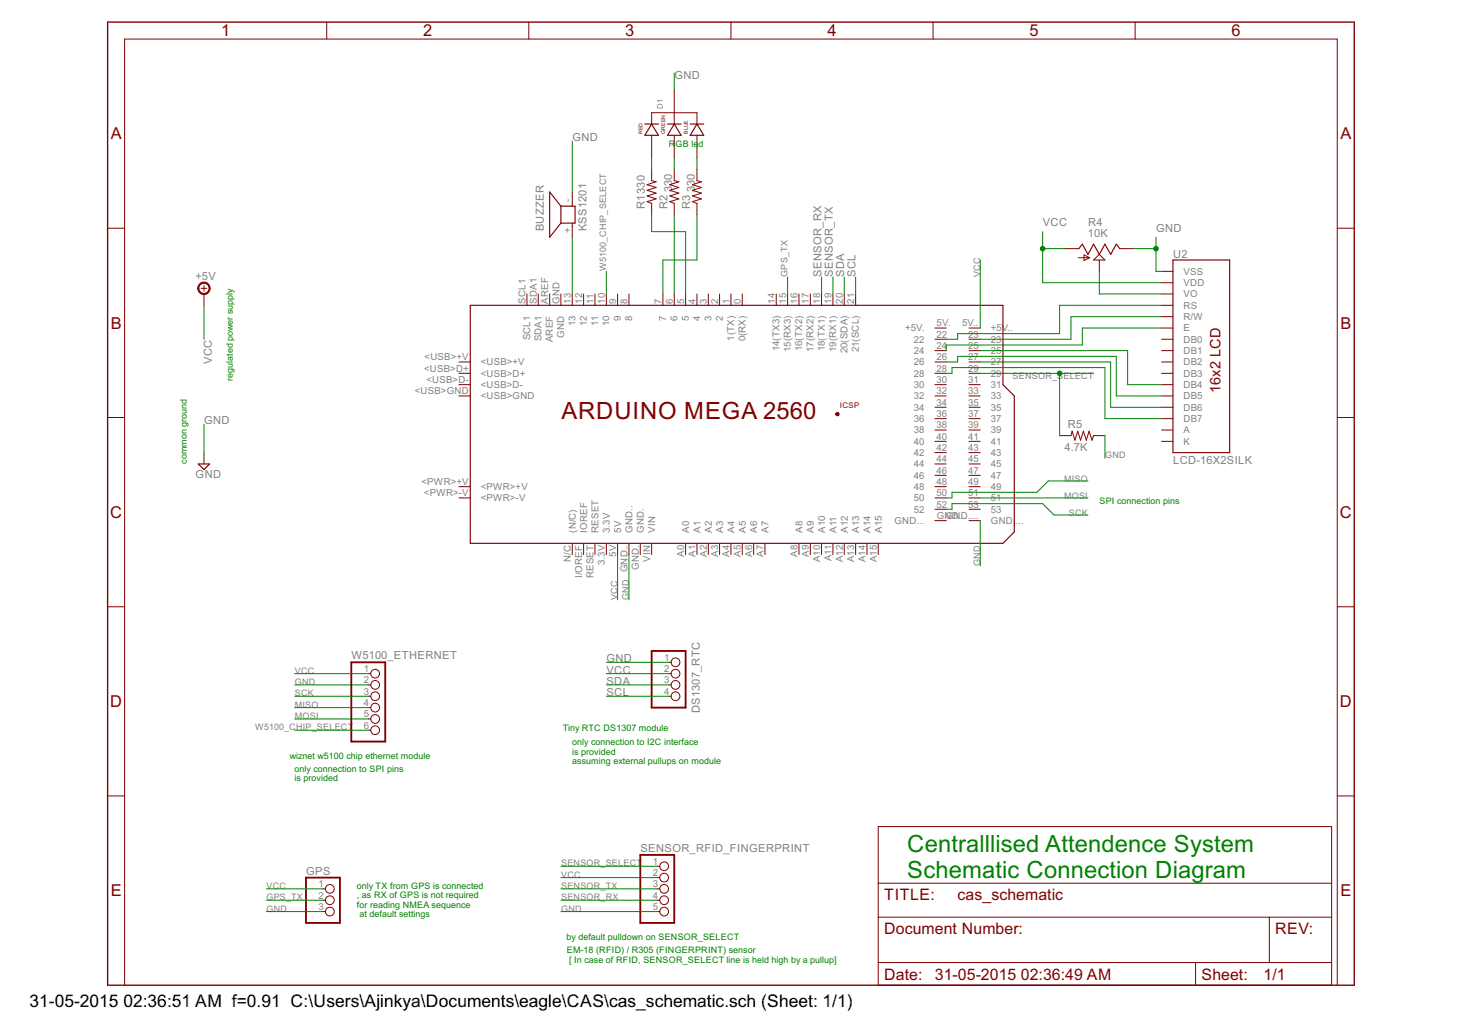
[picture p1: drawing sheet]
<svg xmlns="http://www.w3.org/2000/svg" width="297mm" height="210mm" viewBox="0 0 297 210" stroke-linecap="round" stroke-linejoin="round" font-family="sans-serif">
<g fill="none" stroke="#800000" stroke-width=".23">
<path d="M131 25.2h2.8M132.4 25.2l1.4 2.3h-2.8zM135.6 25.2h2.8M137 25.2l1.4 2.3h-2.8zM140.2 25.2h2.8M141.6 25.2l1.4 2.3h-2.8zM114 41.9h2.8v3.4h-2.8M114 41.9v3.4M114 41.9l-2.3-2.9v9.2l2.3-2.9M219.2 50.5l.7-.9 1.1 2.1 1.2-2.1 1.2 2.1 1.1-2.1 1.2 2.1 1.1-2.1 .7 .9M238.3 52.8h11.5v39.2h-11.5zM95.5 62h108.3v16.2l2.3 2.3v27.6l-2.3 2.3h-108.3z"/>
<path d="M40.3 94.3h2.3l-1.2 1.1z"/>
</g>
<g fill="none" stroke="#800000" stroke-width=".2">
<path d="M66.4 4.5v3.4M107.4 4.5v3.4M137 18.3v6.9M148.5 4.5v3.4M189.6 4.5v3.4M230.6 4.5v3.4M116.3 39v2.9M132.4 25.2v-2.3h9.2v2.3M132.4 27.5v4.6M132.4 34.4v2.3l.9 .2-1.8 .6 1.8 .6-1.8 .6 1.8 .5-1.8 .6 1.8 .6-1.8 .6 .9 .3v2.3M137 27.5v4.6M137 34.4v2.3l.9 .2-1.8 .6 1.8 .6-1.8 .6 1.8 .5-1.8 .6 1.8 .6-1.8 .6 .9 .3v2.3"/>
<path d="M141.6 27.5v4.6M141.6 34.4v2.3l.9 .2-1.8 .6 1.8 .6-1.8 .6 1.8 .5-1.8 .6 1.8 .6-1.8 .6 .9 .3v2.3M21.9 46.4h3.4M40.9 58.6h1.1M41.4 58v1.2M41.4 59.7v2.3M107.1 59.7v2.3M109.4 59.7v2.3M111.7 59.7v2.3M114 59.7v2.3M116.3 45.3v2.9M116.3 59.7v2.3"/>
<path d="M118.6 59.7v2.3M120.9 59.7v2.3M123.2 59.7v2.3M125.5 59.7v2.3M127.8 59.7v2.3M134.7 59.7v2.3M137 59.7v2.3M139.3 59.7v2.3M141.6 59.7v2.3M143.9 59.7v2.3M146.2 59.7v2.3M148.5 59.7v2.3"/>
<path d="M150.8 59.7v2.3M157.7 59.7v2.3M160 59.7v2.3M162.3 59.7v2.3M164.6 59.7v2.3M166.9 59.7v2.3M169.2 59.7v2.3M171.5 59.7v2.3M173.8 59.7v2.3M216.4 50.5h2.8M219.1 52.4h2.3M220.2 51.8l1.2 .6-1.2 .5z"/>
<path d="M222.2 52.8l1.2-1.1 1.1 1.1zM223.4 52.8v2.3M227.5 50.5h2.8M236 57.4h2.3M236 59.7h2.3M236 55.1h2.3M271.7 46.4h3.4M93.2 73.6h2.3M93.2 75.9h2.3M93.2 78.2h2.3M189.9 68.9h2.4M189.9 71.2h2.4"/>
<path d="M189.9 73.6h2.4M189.9 75.9h2.4M189.9 78.2h2.4M189.9 66.7h2.4M196.9 68.9h2.3M196.9 71.2h2.3M196.9 73.6h2.3M196.9 75.9h2.3M196.9 78.2h2.3M196.9 66.7h2.3M236 68.9h2.3M236 71.2h2.3"/>
<path d="M236 73.6h2.3M236 75.9h2.3M236 78.2h2.3M236 66.7h2.3M236 64.3h2.3M236 62h2.3M21.9 84.8h3.4M41.4 92v2.3M93.2 80.5h2.3M93.2 98.9h2.3M189.9 87.4h2.4M189.9 80.5h2.4"/>
<path d="M189.9 82.8h2.4M189.9 85.1h2.4M189.9 89.7h2.4M189.9 98.9h2.4M189.9 92h2.4M189.9 94.3h2.4M189.9 96.6h2.4M196.9 87.4h2.3M196.9 80.5h2.3M196.9 82.8h2.3M196.9 85.1h2.3M196.9 89.7h2.3"/>
<path d="M196.9 98.9h2.3M196.9 92h2.3M196.9 94.3h2.3M196.9 96.6h2.3M215.3 88.5h2.3l.2-.9 .6 1.9 .6-1.9 .5 1.9 .6-1.9 .6 1.9 .6-1.9 .5 1.9 .4-1h2.3M236 87.4h2.3M236 80.5h2.3M236 82.8h2.3M236 85.1h2.3M236 89.7h2.3M271.7 84.8h3.4M93.2 101.2h2.3"/>
<path d="M116.3 110.4v2.3M118.6 110.4v2.3M120.9 110.4v2.3M123.2 110.4v2.3M125.5 110.4v2.3M127.8 110.4v2.3M130.1 110.4v2.3M132.4 110.4v2.3M139.3 110.4v2.3M141.6 110.4v2.3M143.9 110.4v2.3M146.2 110.4v2.3"/>
<path d="M148.5 110.4v2.3M150.8 110.4v2.3M153.1 110.4v2.3M155.4 110.4v2.3M162.3 110.4v2.3M164.6 110.4v2.3M166.9 110.4v2.3M169.2 110.4v2.3M171.5 110.4v2.3M173.8 110.4v2.3M176.1 110.4v2.3M178.4 110.4v2.3"/>
<path d="M189.9 101.2h2.4M189.9 103.5h2.4M189.9 105.8h2.4M196.9 101.2h2.3M196.9 103.5h2.3M196.9 105.8h2.3M21.9 123.3h3.4M74.8 136.9h.5M74.8 139.2h.5M135.8 134.6h.6M135.8 136.9h.6M135.8 139.2h.6"/>
<path d="M271.7 123.3h3.4M74.8 141.5h.5M74.8 143.8h.5M74.8 146.1h.5M74.8 148.4h.5M135.8 141.5h.6M21.9 161.7h3.4M133.5 176h.5M133.5 178.3h.5M178.4 168h92.2v32.2h-92.2zM178.4 179.5h92.2M271.7 161.7h3.4"/>
<path d="M65.6 180.6h.5M65.6 182.9h.5M65.6 185.2h.5M133.5 180.6h.5M133.5 182.9h.5M133.5 185.2h.5M178.4 186.4h92.2M178.4 195.6h92.2M242.9 195.6v4.6M257.9 186.4v9.2M25.3 200.2v-192.3h246.4v192.3"/>
<circle cx="76.2" cy="139.2" r=".89"/>
<circle cx="76.2" cy="136.9" r=".89"/>
<circle cx="137.2" cy="139.2" r=".89"/>
<circle cx="137.2" cy="136.9" r=".89"/>
<circle cx="137.2" cy="134.6" r=".89"/>
<circle cx="76.2" cy="143.8" r=".89"/>
<circle cx="76.2" cy="141.5" r=".89"/>
<circle cx="76.2" cy="146.1" r=".89"/>
<circle cx="76.2" cy="148.4" r=".89"/>
<circle cx="137.2" cy="141.5" r=".89"/>
<circle cx="134.9" cy="176" r=".89"/>
<circle cx="134.9" cy="178.3" r=".89"/>
<circle cx="67" cy="185.2" r=".89"/>
<circle cx="67" cy="180.6" r=".89"/>
<circle cx="67" cy="182.9" r=".89"/>
<circle cx="134.9" cy="182.9" r=".89"/>
<circle cx="134.9" cy="180.6" r=".89"/>
<circle cx="134.9" cy="185.2" r=".89"/>
</g>
<path d="M71.4 134.6h6.9v16.1h-6.9zM132.4 132.3h6.9v11.5h-6.9zM62.2 178.3h6.9v9.2h-6.9zM130.1 173.7h6.9v13.8h-6.9z" fill="none" stroke="#800000" stroke-width=".38"/>
<g fill="#800000" stroke="#800000" stroke-width=".2">
<path d="M169.9 84a.34 .34 0 0 1 .5-.1 .34 .34 0 0 1 0 .5 .34 .34 0 0 1-.5-.1l-.1-.2h.5l-.1 .2-.4-.2z" fill-rule="evenodd"/>
<path d="M40.5 57.7a1.26 1.26 0 0 1 2 .2 1.26 1.26 0 0 1-.7 1.9 1.26 1.26 0 0 1-1.6-1.2h.2a1.04 1.04 0 0 1 1.5-.9 1.04 1.04 0 0 1 .2 1.8 1.04 1.04 0 0 1-1.7-.6v-.3h-.2z" fill-rule="evenodd"/>
</g>
<path d="M21.9 4.5h253.2v195.7h-253.2z" fill="none" stroke="#800000" stroke-width=".28"/>
<g fill="none" stroke="#008000" stroke-width=".2">
<path d="M137 14.8v3.5M116.3 28.7v10.3M132.4 32.1v2.3M137 32.1v2.3M141.6 32.1v2.3M116.3 48.2v11.5M123.2 55.1v4.6M132.4 43.6v3.5h6.9v12.6M137 43.6v16.1M141.6 43.6v9.2h-6.9v6.9M160 56.3v3.4M166.9 56.3v3.4"/>
<path d="M169.2 56.3v3.4M171.5 56.3v3.4M173.8 56.3v3.4M199.2 52.8v13.9M211.8 47.1v10.3h24.2M211.8 50.5h4.6M223.4 55.1v4.6h12.6M230.3 50.5h4.6M234.9 48.2v6.9h1.1M41.4 62v6.9M192.3 73.6h2.3v-1.2h32.2v8.1h9.2M192.3 75.9h1.1v-1.2h31.1v10.4h11.5"/>
<path d="M199.2 71.2h29.9v7h6.9M199.2 73.6h26.5v9.2h10.3M199.2 75.9h23M215.3 75.9v12.6M236 62h-20.7v5.8h-20.7v1.1h-2.3M236 64.3h-18.4v4.6h-18.4M236 66.7h-16.1v3.4h-27.6v1.1M41.4 86.2v5.8M221 97.7h-8l-2.3 2.3h-17.3v1.2h-1.1M224.5 88.5v4.6M125.5 112.7v9.2M127.8 112.7v9.2"/>
<path d="M192.3 103.5h1.1v-1.2h18.4l2.3 2.3h6.9M199.2 105.8v9.2M199.2 101.2h21.8M59.9 136.9h14.9M59.9 139.2h14.9M123.2 136.9h12.6M123.2 134.6h12.6M123.2 139.2h12.6M59.9 141.5h14.9M59.9 143.8h14.9M59.9 146.1h14.9M59.9 148.4h14.9"/>
<path d="M123.2 141.5h12.6M114 178.3h19.5M114 176h19.5M54.1 180.6h11.5M54.1 185.2h11.5M54.1 182.9h11.5M114 180.6h19.5M114 185.2h19.5M114 182.9h19.5"/>
</g>
<g fill="#008000" stroke="#008000" stroke-width=".2">
<circle cx="211.8" cy="50.5" r=".47"/>
<circle cx="234.9" cy="50.5" r=".47"/>
<circle cx="215.3" cy="75.9" r=".47"/>
</g>
<text font-size="5.4" fill="#800000" x="114.1" y="85.1">ARDUINO MEGA 2560</text>
<g font-size="5.4" fill="#008000">
<text x="184.3" y="173.1">Centralllised Attendence System</text>
<text x="184.3" y="178.3">Schematic Connection Diagram</text>
</g>
<g font-size="4">
<text x="6" y="204.7">31-05-2015</text>
<text x="25.1" y="204.7">02:36:51 AM f=0.91 C:\Users\Ajinkya\Documents\eagle\CAS\cas_schematic.sch (Sheet: 1/1)</text>
</g>
<g font-size="3.7" fill="#800000">
<text x="44.9" y="7.4">1</text>
<text x="86" y="7.4">2</text>
<text x="127" y="7.4">3</text>
<text x="168.1" y="7.4">4</text>
<text x="209.2" y="7.4">5</text>
<text x="250.2" y="7.4">6</text>
<text x="22.5" y="28.3">A</text>
<text x="272.3" y="28.3">A</text>
<text x="22.5" y="66.8">B</text>
<text x="272.3" y="66.8">B</text>
<text x="22.4" y="105.2">C</text>
<text x="272.2" y="105.2">C</text>
<text x="22.4" y="143.7">D</text>
<text x="272.2" y="143.7">D</text>
<text x="22.5" y="182.2">E</text>
<text x="272.3" y="182.2">E</text>
</g>
<g font-size="3.6" fill="#800000">
<text x="179.7" y="182.9">TITLE:</text>
<text x="194.6" y="182.9">cas_schematic</text>
<text x="179.7" y="189.8">Document Number:</text>
<text x="259.1" y="189.8">REV:</text>
<text x="179.7" y="199">Date:</text>
<text x="190" y="199">31-05-2015</text>
<text x="207.4" y="199">02:36:49 AM</text>
<text x="244.1" y="199">Sheet:</text>
<text x="256.7" y="199">1/1</text>
</g>
<text font-size="3.3" fill="#800000" x="248" y="79.8" transform="rotate(-90 248 79.8)">16x2 LCD</text>
<g font-size="2.5" fill="#808080">
<text x="137" y="16">GND</text>
<text x="116.3" y="28.7">GND</text>
<text x="136.5" y="39" transform="rotate(-90 136.5 39)">330</text>
<text x="141.1" y="39" transform="rotate(-90 141.1 39)">330</text>
<text x="110.5" y="47" transform="rotate(-90 110.5 47)">BUZZER</text>
<text x="119.2" y="47" transform="rotate(-90 119.2 47)">KSS1201</text>
<text x="131" y="42.4" transform="rotate(-90 131 42.4)">R1330</text>
<text x="135.6" y="42.4" transform="rotate(-90 135.6 42.4)">R2</text>
<text x="140.2" y="42.4" transform="rotate(-90 140.2 42.4)">R3</text>
<text x="211.9" y="45.9">VCC</text>
<text x="221.1" y="45.9">R4</text>
<text x="234.9" y="47.1">GND</text>
<text x="221" y="48.2">10K</text>
<text x="238.4" y="52.4">U2</text>
<text x="39.7" y="56.9">+5V</text>
<text x="166.9" y="56.2" transform="rotate(-90 166.9 56.2)">SENSOR_RX</text>
<text x="169.2" y="56.2" transform="rotate(-90 169.2 56.2)">SENSOR_TX</text>
<text x="171.5" y="56.2" transform="rotate(-90 171.5 56.2)">SDA</text>
<text x="173.8" y="56.2" transform="rotate(-90 173.8 56.2)">SCL</text>
<text x="43" y="73.9" transform="rotate(-90 43 73.9)">VCC</text>
<text x="41.5" y="86.2">GND</text>
<text x="216.9" y="86.9">R5</text>
<text x="216.3" y="91.7">4.7K</text>
<text x="238.4" y="94.3">LCD-16X2SILK</text>
<text x="39.8" y="97.2">GND</text>
<text x="71.4" y="134">W5100_ETHERNET</text>
<text x="123.2" y="136.9">VCC</text>
<text x="123.2" y="134.6">GND</text>
<text x="123.2" y="139.2">SDA</text>
<text x="123.2" y="141.5">SCL</text>
<text x="142.2" y="144.9" transform="rotate(-90 142.2 144.9)">DS1307_RTC</text>
<text x="130.1" y="173.1">SENSOR_RFID_FINGERPRINT</text>
<text x="62.2" y="177.7">GPS</text>
</g>
<g font-size="2.2" fill="#808080">
<text x="116" y="41" transform="rotate(-90 116 41)">-</text>
<text x="116" y="47.4" transform="rotate(-90 116 47.4)">+</text>
<text x="240.5" y="58.1">VDD</text>
<text x="240.5" y="55.8">VSS</text>
<text x="106.7" y="61.7" transform="rotate(-90 106.7 61.7)">SCL1</text>
<text x="109" y="61.7" transform="rotate(-90 109 61.7)">SDA1</text>
<text x="111.3" y="61.7" transform="rotate(-90 111.3 61.7)">AREF</text>
<text x="113.6" y="61.7" transform="rotate(-90 113.6 61.7)">GND</text>
<text x="116" y="61.7" transform="rotate(-90 116 61.7)">13</text>
<text x="118.3" y="61.7" transform="rotate(-90 118.3 61.7)">12</text>
<text x="120.6" y="61.7" transform="rotate(-90 120.6 61.7)">11</text>
<text x="122.9" y="61.7" transform="rotate(-90 122.9 61.7)">10</text>
<text x="125.2" y="61.7" transform="rotate(-90 125.2 61.7)">9</text>
<text x="126.2" y="65.2" transform="rotate(-90 126.2 65.2)">9</text>
<text x="127.5" y="61.7" transform="rotate(-90 127.5 61.7)">8</text>
<text x="128.5" y="65.2" transform="rotate(-90 128.5 65.2)">8</text>
<text x="134.4" y="61.7" transform="rotate(-90 134.4 61.7)">7</text>
<text x="135.4" y="65.2" transform="rotate(-90 135.4 65.2)">7</text>
<text x="136.7" y="61.7" transform="rotate(-90 136.7 61.7)">6</text>
<text x="137.7" y="65.2" transform="rotate(-90 137.7 65.2)">6</text>
<text x="139" y="61.7" transform="rotate(-90 139 61.7)">5</text>
<text x="140" y="65.2" transform="rotate(-90 140 65.2)">5</text>
<text x="141.3" y="61.7" transform="rotate(-90 141.3 61.7)">4</text>
<text x="142.3" y="65.2" transform="rotate(-90 142.3 65.2)">4</text>
<text x="143.6" y="61.7" transform="rotate(-90 143.6 61.7)">3</text>
<text x="144.6" y="65.2" transform="rotate(-90 144.6 65.2)">3</text>
<text x="145.9" y="61.7" transform="rotate(-90 145.9 61.7)">2</text>
<text x="146.9" y="65.2" transform="rotate(-90 146.9 65.2)">2</text>
<text x="148.2" y="61.7" transform="rotate(-90 148.2 61.7)">1</text>
<text x="150.5" y="61.7" transform="rotate(-90 150.5 61.7)">0</text>
<text x="157.4" y="61.7" transform="rotate(-90 157.4 61.7)">14</text>
<text x="159.7" y="61.7" transform="rotate(-90 159.7 61.7)">15</text>
<text x="162" y="61.7" transform="rotate(-90 162 61.7)">16</text>
<text x="164.3" y="61.7" transform="rotate(-90 164.3 61.7)">17</text>
<text x="166.6" y="61.7" transform="rotate(-90 166.6 61.7)">18</text>
<text x="168.9" y="61.7" transform="rotate(-90 168.9 61.7)">19</text>
<text x="171.2" y="61.7" transform="rotate(-90 171.2 61.7)">20</text>
<text x="173.5" y="61.7" transform="rotate(-90 173.5 61.7)">21</text>
<text x="240.5" y="65">R/W</text>
<text x="240.5" y="62.7">RS</text>
<text x="240.5" y="60.4">VO</text>
<text x="107.7" y="69.2" transform="rotate(-90 107.7 69.2)">SCL1</text>
<text x="110" y="69.4" transform="rotate(-90 110 69.4)">SDA1</text>
<text x="112.4" y="69.5" transform="rotate(-90 112.4 69.5)">AREF</text>
<text x="114.7" y="68.6" transform="rotate(-90 114.7 68.6)">GND</text>
<text x="117" y="66.3" transform="rotate(-90 117 66.3)">13</text>
<text x="119.3" y="66.3" transform="rotate(-90 119.3 66.3)">12</text>
<text x="121.6" y="66.2" transform="rotate(-90 121.6 66.2)">11</text>
<text x="123.9" y="66.3" transform="rotate(-90 123.9 66.3)">10</text>
<text x="149.2" y="69.2" transform="rotate(-90 149.2 69.2)">1(TX)</text>
<text x="151.5" y="69.4" transform="rotate(-90 151.5 69.4)">0(RX)</text>
<text x="158.4" y="71.4" transform="rotate(-90 158.4 71.4)">14(TX3)</text>
<text x="160.7" y="71.5" transform="rotate(-90 160.7 71.5)">15(RX3)</text>
<text x="163" y="71.4" transform="rotate(-90 163 71.4)">16(TX2)</text>
<text x="165.3" y="71.5" transform="rotate(-90 165.3 71.5)">17(RX2)</text>
<text x="167.6" y="71.4" transform="rotate(-90 167.6 71.4)">18(TX1)</text>
<text x="169.9" y="71.5" transform="rotate(-90 169.9 71.5)">19(RX1)</text>
<text x="172.2" y="71.8" transform="rotate(-90 172.2 71.8)">20(SDA)</text>
<text x="174.5" y="71.6" transform="rotate(-90 174.5 71.6)">21(SCL)</text>
<text x="183.9" y="67.3">+5V.</text>
<text x="185.7" y="71.9">24</text>
<text x="185.7" y="69.6">22</text>
<text x="190.3" y="70.9">24</text>
<text x="190.3" y="68.6">22</text>
<text x="190.3" y="66.3">5V.</text>
<text x="195.5" y="66.3">5V..</text>
<text x="196.7" y="68.6">23</text>
<text x="196.7" y="70.9">25</text>
<text x="201.3" y="67.3">+5V..</text>
<text x="201.3" y="69.6">23</text>
<text x="201.3" y="71.9">25</text>
<text x="240.5" y="69.6">DB0</text>
<text x="240.5" y="71.9">DB1</text>
<text x="240.5" y="67.3">E</text>
<text x="86.2" y="75.5">&lt;USB&gt;D+</text>
<text x="86.3" y="73.2">&lt;USB&gt;+V</text>
<text x="86.7" y="77.8">&lt;USB&gt;D-</text>
<text x="97.7" y="76.5">&lt;USB&gt;D+</text>
<text x="97.7" y="74.2">&lt;USB&gt;+V</text>
<text x="185.7" y="76.5">28</text>
<text x="185.7" y="74.2">26</text>
<text x="190.3" y="77.8">30</text>
<text x="190.3" y="75.5">28</text>
<text x="190.3" y="73.2">26</text>
<text x="196.7" y="73.2">27</text>
<text x="196.7" y="75.5">29</text>
<text x="196.7" y="77.8">31</text>
<text x="201.3" y="74.2">27</text>
<text x="201.3" y="76.5">29</text>
<text x="240.5" y="74.2">DB2</text>
<text x="240.5" y="76.5">DB3</text>
<text x="84.3" y="80.1">&lt;USB&gt;GND</text>
<text x="97.7" y="81.2">&lt;USB&gt;GND</text>
<text x="97.7" y="78.9">&lt;USB&gt;D-</text>
<text x="185.7" y="83.5">34</text>
<text x="185.7" y="81.1">32</text>
<text x="185.7" y="78.8">30</text>
<text x="190.3" y="82.4">34</text>
<text x="190.3" y="80.1">32</text>
<text x="196.7" y="80.1">33</text>
<text x="196.7" y="82.4">35</text>
<text x="201.3" y="78.9">31</text>
<text x="201.3" y="81.2">33</text>
<text x="201.3" y="83.5">35</text>
<text x="240.5" y="78.9">DB4</text>
<text x="240.5" y="81.2">DB5</text>
<text x="240.5" y="83.5">DB6</text>
<text x="185.7" y="88.1">38</text>
<text x="185.7" y="85.8">36</text>
<text x="190.3" y="89.4">40</text>
<text x="190.3" y="87">38</text>
<text x="190.3" y="84.7">36</text>
<text x="196.7" y="84.7">37</text>
<text x="196.7" y="87">39</text>
<text x="196.7" y="89.4">41</text>
<text x="201.3" y="85.8">37</text>
<text x="201.3" y="88.1">39</text>
<text x="240.5" y="88.1">A</text>
<text x="240.5" y="85.8">DB7</text>
<text x="185.7" y="95">44</text>
<text x="185.7" y="92.7">42</text>
<text x="185.7" y="90.4">40</text>
<text x="190.3" y="94">44</text>
<text x="190.3" y="91.7">42</text>
<text x="196.7" y="91.7">43</text>
<text x="196.7" y="94">45</text>
<text x="201.3" y="90.4">41</text>
<text x="201.3" y="92.7">43</text>
<text x="201.3" y="95">45</text>
<text x="240.5" y="90.4">K</text>
<text x="85.6" y="98.6">&lt;PWR&gt;+V</text>
<text x="86.1" y="100.9">&lt;PWR&gt;-V</text>
<text x="97.7" y="101.9">&lt;PWR&gt;-V</text>
<text x="97.7" y="99.6">&lt;PWR&gt;+V</text>
<text x="185.7" y="101.9">50</text>
<text x="185.7" y="99.6">48</text>
<text x="185.7" y="97.3">46</text>
<text x="190.3" y="100.9">50</text>
<text x="190.3" y="98.6">48</text>
<text x="190.3" y="96.3">46</text>
<text x="196.7" y="96.3">47</text>
<text x="196.7" y="98.6">49</text>
<text x="196.7" y="100.9">51</text>
<text x="201.3" y="97.3">47</text>
<text x="201.3" y="99.6">49</text>
<text x="201.3" y="101.9">51</text>
<text x="181.7" y="106.5">GND...</text>
<text x="185.7" y="104.2">52</text>
<text x="190.3" y="103.2">52</text>
<text x="190.3" y="105.5">GND...</text>
<text x="192.2" y="105.5">GND....</text>
<text x="196.7" y="103.2">53</text>
<text x="201.3" y="104.2">53</text>
<text x="201.3" y="106.5">GND.</text>
<text x="206.3" y="106.5">...</text>
<text x="117" y="108.3" transform="rotate(-90 117 108.3)">(N/C)</text>
<text x="119.3" y="108.2" transform="rotate(-90 119.3 108.2)">IOREF</text>
<text x="121.6" y="108.2" transform="rotate(-90 121.6 108.2)">RESET</text>
<text x="123.9" y="108.3" transform="rotate(-90 123.9 108.3)">3.3V</text>
<text x="125.2" y="113.2" transform="rotate(-90 125.2 113.2)">5V</text>
<text x="126.2" y="108.3" transform="rotate(-90 126.2 108.3)">5V</text>
<text x="128.5" y="108.2" transform="rotate(-90 128.5 108.2)">GND..</text>
<text x="130.8" y="108.2" transform="rotate(-90 130.8 108.2)">GND.</text>
<text x="133.1" y="108.2" transform="rotate(-90 133.1 108.2)">VIN</text>
<text x="139" y="113.1" transform="rotate(-90 139 113.1)">A0</text>
<text x="140" y="108.2" transform="rotate(-90 140 108.2)">A0</text>
<text x="141.3" y="113.1" transform="rotate(-90 141.3 113.1)">A1</text>
<text x="142.3" y="108.2" transform="rotate(-90 142.3 108.2)">A1</text>
<text x="143.6" y="113.1" transform="rotate(-90 143.6 113.1)">A2</text>
<text x="144.6" y="108.2" transform="rotate(-90 144.6 108.2)">A2</text>
<text x="145.9" y="113.1" transform="rotate(-90 145.9 113.1)">A3</text>
<text x="146.9" y="108.2" transform="rotate(-90 146.9 108.2)">A3</text>
<text x="148.2" y="113.1" transform="rotate(-90 148.2 113.1)">A4</text>
<text x="149.2" y="108.2" transform="rotate(-90 149.2 108.2)">A4</text>
<text x="150.5" y="113.1" transform="rotate(-90 150.5 113.1)">A5</text>
<text x="151.5" y="108.2" transform="rotate(-90 151.5 108.2)">A5</text>
<text x="152.8" y="113.1" transform="rotate(-90 152.8 113.1)">A6</text>
<text x="153.8" y="108.2" transform="rotate(-90 153.8 108.2)">A6</text>
<text x="155.1" y="113.1" transform="rotate(-90 155.1 113.1)">A7</text>
<text x="156.1" y="108.2" transform="rotate(-90 156.1 108.2)">A7</text>
<text x="162" y="113.1" transform="rotate(-90 162 113.1)">A8</text>
<text x="163" y="108.2" transform="rotate(-90 163 108.2)">A8</text>
<text x="164.3" y="113.1" transform="rotate(-90 164.3 113.1)">A9</text>
<text x="165.3" y="108.2" transform="rotate(-90 165.3 108.2)">A9</text>
<text x="167.6" y="108.2" transform="rotate(-90 167.6 108.2)">A10</text>
<text x="169.9" y="108.2" transform="rotate(-90 169.9 108.2)">A11</text>
<text x="172.2" y="108.2" transform="rotate(-90 172.2 108.2)">A12</text>
<text x="174.5" y="108.2" transform="rotate(-90 174.5 108.2)">A13</text>
<text x="176.8" y="108.2" transform="rotate(-90 176.8 108.2)">A14</text>
<text x="179.1" y="108.2" transform="rotate(-90 179.1 108.2)">A15</text>
<text x="116" y="114.2" transform="rotate(-90 116 114.2)">N/C</text>
<text x="118.3" y="117.5" transform="rotate(-90 118.3 117.5)">I/OREF</text>
<text x="120.6" y="117.5" transform="rotate(-90 120.6 117.5)">RESET</text>
<text x="122.9" y="114.8" transform="rotate(-90 122.9 114.8)">3.3V</text>
<text x="129.8" y="115.7" transform="rotate(-90 129.8 115.7)">GND.</text>
<text x="132.1" y="114.1" transform="rotate(-90 132.1 114.1)">VIN</text>
<text x="166.6" y="114.2" transform="rotate(-90 166.6 114.2)">A10</text>
<text x="168.9" y="114" transform="rotate(-90 168.9 114)">A11</text>
<text x="171.2" y="114.2" transform="rotate(-90 171.2 114.2)">A12</text>
<text x="173.5" y="114.2" transform="rotate(-90 173.5 114.2)">A13</text>
<text x="175.8" y="114.2" transform="rotate(-90 175.8 114.2)">A14</text>
<text x="178.1" y="114.2" transform="rotate(-90 178.1 114.2)">A15</text>
<text x="73.9" y="136.6">1</text>
<text x="134.9" y="134.2">1</text>
<text x="134.9" y="136.6">2</text>
<text x="73.9" y="138.9">2</text>
<text x="73.9" y="141.2">3</text>
<text x="73.9" y="143.5">4</text>
<text x="134.9" y="138.9">3</text>
<text x="134.9" y="141.2">4</text>
<text x="73.9" y="145.8">5</text>
<text x="73.9" y="148.1">6</text>
<text x="132.6" y="175.7">1</text>
<text x="132.6" y="178">2</text>
<text x="64.7" y="180.3">1</text>
<text x="64.7" y="182.6">2</text>
<text x="64.7" y="184.9">3</text>
<text x="132.6" y="180.3">3</text>
<text x="132.6" y="182.6">4</text>
<text x="132.6" y="184.9">5</text>
</g>
<g font-size="2" fill="#008000">
<text x="135.9" y="29.8">R</text>
<text x="137.3" y="29.8">GB le</text>
<text x="141.9" y="29.8">d</text>
<text x="47.3" y="77.4" transform="rotate(-90 47.3 77.4)">regulated power supply</text>
<text x="38" y="94.3" transform="rotate(-90 38 94.3)">common ground</text>
<text x="223.4" y="102.3">SPI connection pins</text>
<text x="114.4" y="148.5">Tiny RTC DS1307 module</text>
<text x="58.9" y="154.3">wiznet w5100 chip ethernet module</text>
<text x="116.3" y="151.4">only connection to I2C interface</text>
<text x="116.3" y="153.4">is provided</text>
<text x="116.3" y="155.3">assuming external pullups on module</text>
<text x="59.9" y="156.8">only connection to SPI pins</text>
<text x="59.9" y="158.7">is provided</text>
<text x="72.5" y="180.6">only TX from GPS is connected</text>
<text x="72.5" y="182.5">, as RX of GPS is not required</text>
<text x="72.5" y="184.5">for reading NMEA sequence</text>
<text x="73" y="186.4">at default settings</text>
<text x="115.1" y="191">by default pulldown on SENSOR_SELECT</text>
<text x="115.2" y="193.7">EM-18 (RFID) / R305 (FINGERPRINT) sensor</text>
<text x="115.6" y="195.6">[ In case of RFID, SENSOR_SELECT line is held high by a pullup]</text>
</g>
<g font-size="2" fill="#808080">
<text x="123.2" y="55.1" transform="rotate(-90 123.2 55.1)">W5100_CHIP_SELECT</text>
<text x="160" y="56.3" transform="rotate(-90 160 56.3)">GPS_TX</text>
<text x="199.2" y="56.3" transform="rotate(-90 199.2 56.3)">VCC</text>
<text x="205.7" y="77">SENSOR_SELECT</text>
<text x="224.5" y="93.1">GND</text>
<text x="216.2" y="97.9">MISO</text>
<text x="216.2" y="101.3">MOSI</text>
<text x="217.2" y="104.8">SCK</text>
<text x="199.2" y="115" transform="rotate(-90 199.2 115)">GND</text>
<text x="125.5" y="121.9" transform="rotate(-90 125.5 121.9)">VCC</text>
<text x="127.8" y="121.9" transform="rotate(-90 127.8 121.9)">GND GND..</text>
<text x="59.9" y="136.9">VCC</text>
<text x="59.9" y="139.2">GND</text>
<text x="59.9" y="143.8">MISO</text>
<text x="59.9" y="141.5">SCK</text>
<text x="51.8" y="148.4">W5100_CHIP_SELECT</text>
<text x="59.9" y="146.1">MOSI</text>
<text x="114" y="178.3">VCC</text>
<text x="114" y="176">SENSOR_SELECT</text>
<text x="54.1" y="180.6">VCC</text>
<text x="54.1" y="185.2">GND</text>
<text x="54.1" y="182.9">GPS_TX</text>
<text x="114" y="185.2">GND</text>
<text x="114" y="180.6">SENSOR_TX</text>
<text x="114" y="182.9">SENSOR_RX</text>
</g>
<text font-size="1.8" fill="#808080" x="134.7" y="22.2" transform="rotate(-90 134.7 22.2)">D1</text>
<text font-size="1.8" fill="#800000" x="170.6" y="83">ICSP</text>
<g font-size="1.2" fill="#800000">
<text x="130.5" y="27.3" transform="rotate(-90 130.5 27.3)">RED</text>
<text x="135.2" y="27.3" transform="rotate(-90 135.2 27.3)">GREEN</text>
<text x="139.8" y="27.3" transform="rotate(-90 139.8 27.3)">BLUE</text>
</g>
</svg>
